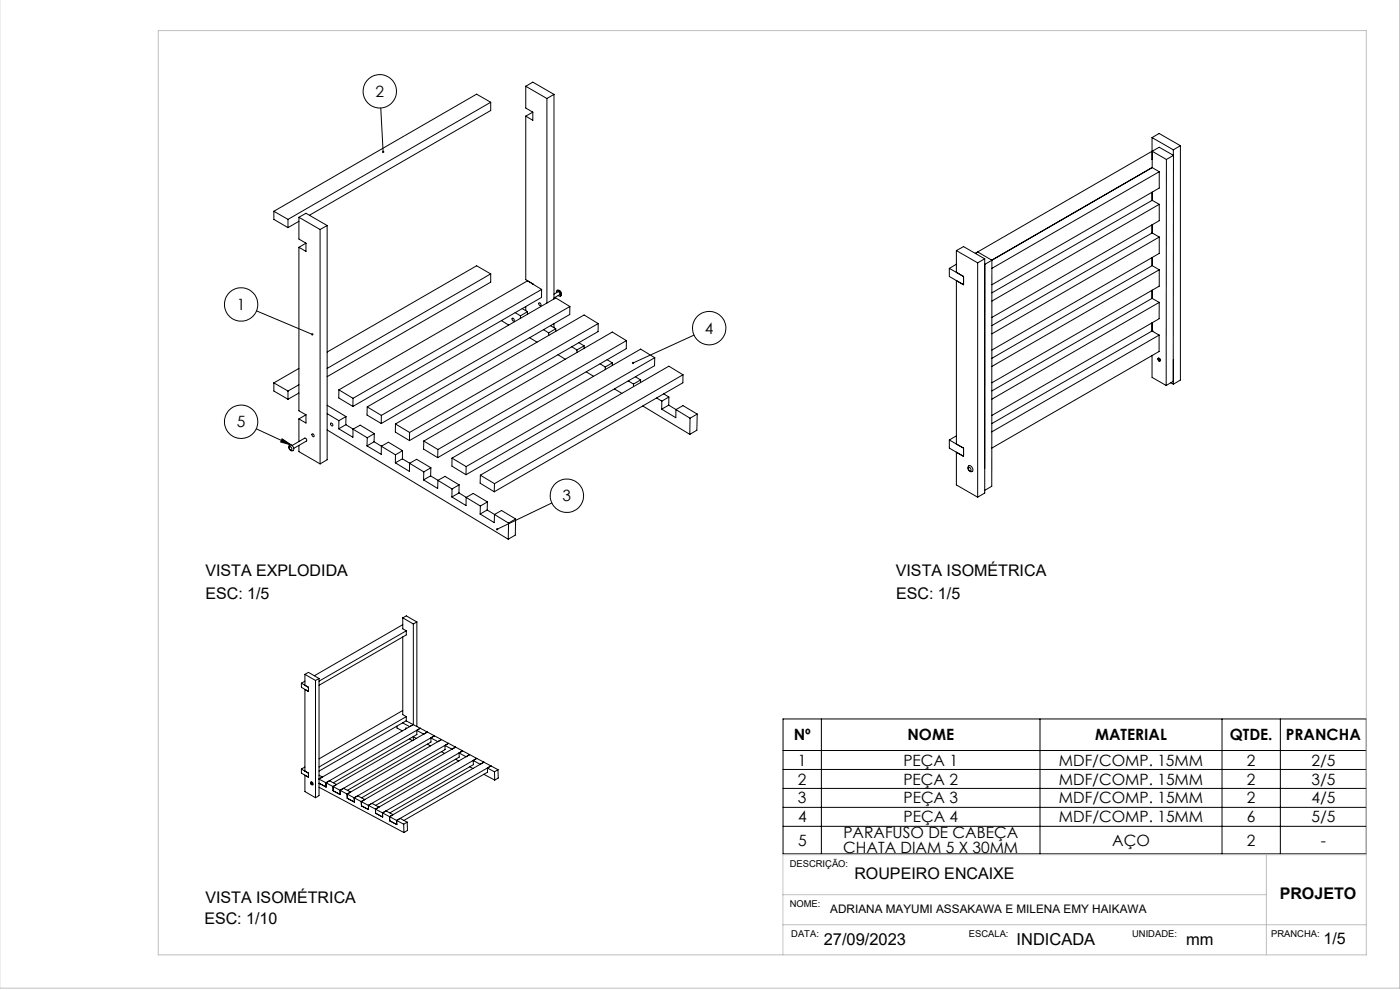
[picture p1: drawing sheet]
<svg xmlns="http://www.w3.org/2000/svg" width="420mm" height="297mm" viewBox="0 0 420 297" stroke-linecap="round" stroke-linejoin="round" font-family="sans-serif">
<g fill="none" stroke="#000" stroke-width=".3">
<path d="M114.2 32.4l.7 13.1M147.2 30.7v2.4l-54.4 31.4M147.2 30.7l-60.8 35.1M147.2 30.7l-4.2-2.5-60.8 35.1M157.7 25.9l2.1-1.3 6.4 3.7M157.7 25.9l6.4 3.6M157.7 34.8v49l2.1 1.3M157.7 25.9v6.5l2.1 1.2M159.8 33.6v2.5l-2.1-1.3M159.8 33.6l-2.1 1.2M164.1 29.5v61.3M166.2 28.3l-2.1 1.2"/>
<path d="M166.2 28.3v61.3M345.6 41.2l.1 6.6M345.6 57.6v2.4M345.6 45.3l-53 30.6M345.6 41.2l2.1-1.2 6.4 3.7M345.6 41.2l6.4 3.7M345.7 50.2l-48.1 27.8M345.7 45.3l2.1-1.2 4.2 2.5-2.1 1.2M345.7 45.3l4.2 2.5M345.7 45.3v4.9M345.7 57.6v2.4M345.7 50.2l2.1 1.3"/>
<path d="M345.7 50.2l-48.2 27.8M347.8 51.5l-50.2 28.9M347.8 51.5v4.9l-50.2 28.9M349.9 47.8l-.1 67.7M352 44.9v70.2M354.1 43.7l-2.1 1.2M354.1 43.7v70.2l-2.1 1.2M82.2 63.3v2.5l4.2 2.4M82.2 63.3l4.2 2.5M86.4 65.8v2.4M89.7 66.3l-3.3 1.9M89.7 74.1v49l2.1 1.2"/>
<path d="M89.7 65.1v6.5l2.1 1.3M89.7 65.1l6.3 3.7M89.7 65.1l2.1-1.2 6.3 3.7M91.8 72.9v2.4l-2.1-1.2M91.8 72.9l-2.1 1.2M96 68.8v70.2M98.1 67.6l-2.1 1.2M98.1 67.6v70.2l-2.1 1.2M286.9 79.2l-2.1 1.2M286.9 75.1v6.5M286.9 75.1l6.4 3.7M286.9 75.1l2.2-1.2 6.3 3.7"/>
<path d="M292.6 75.9l.7-.4 4.3 2.5M293.3 78.8v70.2M295.4 79.2h.1M295.4 77.6v70.2l-2.1 1.2M295.4 77.6l-2.1 1.2M297.6 78l-2.1 1.2M297.6 78l-.1 67.7-2.1 1.3M345.6 67.4v2.4M345.6 77.2v2.4M345.7 60l-48.1 27.8M345.7 79.6l-48.1 27.8M345.7 69.8l-48.1 27.8"/>
<path d="M345.7 79.6l2.1 1.3M345.7 67.4v2.4M345.7 77.2v2.4M345.7 69.8l2.1 1.2M345.7 60l2.1 1.2M347.8 61.2l-50.2 29M347.8 61.2v4.9l-50.2 29M347.8 71l-50.2 29M347.8 71v4.9l-50.2 29M76.9 93.2l16.8 7M147.2 82.1v2.5l-49.1 28.3M147.2 82.1l-4.2-2.4-44.9 25.8"/>
<path d="M147.2 82.1l-49.1 28.3M150.4 96.1l2.2 1.3M153.6 95.4a.47 .47 0 0 1 .6 .2 .47 .47 0 0 1-.1 .6l-.4-.3zM154.6 93.7l1.5 .9M156.1 94.6v.8M156.7 92.5l1.6 .9M157.7 91.9v1.2M158.3 93.4l-2.2 1.2M158.3 93.4l-.1 .8M159.8 85.1h.1M161.7 90.7a.44 .44 0 0 1 .6 .3 .44 .44 0 0 1-.3 .6l-.4-.4zM162.5 86.7l-4.2-2.5-56.6 32.6"/>
<path d="M162.5 86.7l-56.6 32.7M162.5 86.7v2.4l-56.6 32.7M163.1 98.8l1.5 1M164.6 99.8v.7M165.2 97.6l1.5 .9M166.2 88.2l1.2-.7a.58 .58 0 0 1 .5 .8l-1.7 1M166.2 97v1.2M166.7 98.5l-2.1 1.3M166.7 98.5v.8M167 87.7a.53 .53 0 0 1 .3-.8 .53 .53 0 0 1 .7 .4 .74 .74 0 0 1 .4 .8 .74 .74 0 0 1-.6 .7l-.3-.2M167.1 87a1.03 1.03 0 0 1 1.2 .5 1.03 1.03 0 0 1-.2 1.3M171 91.9l-4.3-2.6-56.5 32.7"/>
<path d="M171 91.9l-56.6 32.6M171 91.9l-.1 2.4-56.5 32.6M179.5 97l-4.3-2.6-56.6 32.7M179.5 97l-56.6 32.6M179.5 97l-.1 2.4-56.6 32.6M284.8 80.4l4.3 2.5v2.4M284.8 80.4v2.5l4.3 2.4M289.1 85.3l-2.2-1.2v49l2.2 1.2M345.6 99.2h.1M345.6 99.2l-48.1 27.8M345.6 89.4l-48 27.8M345.6 87v2.4"/>
<path d="M345.6 96.8v2.4M345.6 99.2l2.1 1.2M345.6 89.4l2.2 1.2M345.7 87l-.1 2.4M347.8 80.9l-50.2 28.9M347.8 80.9v4.9l-50.2 28.9M347.8 90.6l-50.2 29M347.8 90.6l-.1 4.9-50.2 29M82.2 114.8v2.4l4.2 2.5M82.2 114.8l4.2 2.4M86.4 117.2v2.5M89.7 110.4l-7.5 4.4"/>
<path d="M89.7 115.3l-3.3 1.9M89.7 117.8l-3.3 1.9M101.7 116.8l4.2 2.6M101.7 116.8l-.1 2.5 4.3 2.5M105.9 119.4v2.4M158.9 101.2l2.2 1.3M167.4 106.3l2.2 1.4M171.5 103.9l1.6 1M173.1 104.9v.8M173.6 102.7l1.6 .9M175.2 103.6l-2.1 1.3M175.2 103.6v.8"/>
<path d="M175.9 111.4l2.2 1.4M180 109l1.6 1M181.6 110v.8M182.1 107.8l1.6 1M183.7 108.8l-2.1 1.2M183.7 108.8v.7M184.3 116.6l2.2 1.3M187.9 102.1l-4.2-2.6-56.6 32.7M187.9 102.1l-56.5 32.6M187.9 102.1v2.4l-56.6 32.7M188.5 114.2l1.5 .9M190 115.1v.8"/>
<path d="M190.6 112.9l1.6 1M192.2 113.9l-2.2 1.2M192.2 113.9v.7M196.4 107.2l-4.2-2.6-56.6 32.7M196.4 107.2l-56.6 32.6M196.4 107.2v2.4l-56.6 32.7M197 119.3l1.5 .9M199.1 118l1.6 1M200.7 119l-2.2 1.2M200.7 119l-.1 2.4M204.9 112.3l-4.2-2.6-56.6 32.7M204.9 112.3l-56.6 32.7"/>
<path d="M204.9 112.3v2.4l-56.6 32.7M208.2 100.4l-18.3 8.4M345.6 106.6v6.5l4.2 2.4M347.5 107.3a.44 .44 0 0 1 .5 .3 .44 .44 0 0 1-.3 .6l-.3-.5zM347.5 107.3a.44 .44 0 0 1 .6 .3 .44 .44 0 0 1-.4 .6l-.3-.5zM347.7 100.4l-50.2 29M347.7 100.4v4.9l-50.2 29M351.3 114.7l.7 .4M352 114.3l-2.2 1.2M76.9 128.5l10.5 4.9M84.6 131.5l2.8 1.9-3.2-.9zM86.8 133.5a.99 .99 0 0 1 1.1 .4 .99 .99 0 0 1-.1 1.2 1.09 1.09 0 0 1-1-1.6z"/>
<path d="M86.9 133.8a.6 .6 0 0 1 .6 .4 .6 .6 0 0 1-.2 .7 .72 .72 0 0 1-.4-1.1zM87.6 133.5l3.8-2.2a.58 .58 0 0 1 .5 .9l-3.8 2.2M89.7 125.6v6.7M89.7 133.5v1.9l6.3 3.6M91.8 124.3v2.5l-2.1-1.2M91.8 124.3l-2.1 1.3M93.6 130.1a.42 .42 0 0 1 .6 .2 .42 .42 0 0 1-.3 .6zM98.1 128.9l54.4 32.7M98.1 124l3.6 2.1M98.1 121.5l5.7 3.3M99.2 126.9a.46 .46 0 0 1 .6 .2 .46 .46 0 0 1-.2 .6l-.4-.4zM101.6 128.5l4.3 2.6v-2.5"/>
<path d="M101.7 126.1l-.1 2.4M103.8 127.3l2.2 1.3M103.8 127.3l-2.2 1.2M103.8 124.8l-2.1 1.3M103.8 124.8v2.5M105.9 128.6l4.3 2.6M105.9 128.6l2.2-1.2 4.2 2.6M110.1 133.6l4.3 2.6v-2.5M110.2 122l4.2 2.5M110.2 122l-.1 2.4 4.3 2.5M110.2 131.2l-.1 2.4M112.2 132.4l2.2 1.3"/>
<path d="M112.2 132.4l-2.1 1.2M112.3 130l-2.1 1.2M112.3 130l-.1 2.4M114.4 124.5v2.4M114.4 133.7l4.2 2.6M114.4 133.7l2.1-1.2 4.3 2.6M118.6 138.7l4.2 2.6 .1-2.5 2.1-1.1 4.3 2.5M118.6 127.1l4.3 2.5M118.6 127.1v2.4l4.2 2.5M118.6 136.3v2.4M120.7 137.5l6.4 3.9M120.7 137.5l-2.1 1.2"/>
<path d="M120.8 135.1l-2.2 1.2M120.8 135.1l-.1 2.4M122.9 129.6l-.1 2.4M127.1 132.2l4.3 2.5M127.1 132.2v2.4l4.2 2.6M131.4 134.7l-.1 2.5M135.6 137.3l4.2 2.5M135.6 137.3v2.4l4.2 2.6M139.8 139.8v2.5M192.8 121.7l14.1 8.5M198.5 122.6l4.2 2.6 .1-2.4M198.5 120.2v2.4"/>
<path d="M200.6 121.4l-2.1 1.2M200.6 121.4l2.2 1.4M202.8 122.8l2.1-1.2 4.3 2.5M202.8 122.8l4.2 2.5M207 125.3l-.1 4.9M209.2 124.1l-2.2 1.2M209.2 124.1l-.1 4.8-2.2 1.3M284.8 131.9v2.4l4.3 2.5M284.8 131.9l4.3 2.4M286.9 130.6l-2.1 1.3M289.1 134.3v2.5M289.1 136.8l-2.2-1.3v9.8l6.4 3.7"/>
<path d="M290.5 139.7a.98 .98 0 0 1 1.2 .5 .98 .98 0 0 1-.2 1.2 1.09 1.09 0 0 1-1-1.7zM127.1 143.8l4.2 2.6 .1-2.4M127.1 141.4v2.4M129.2 142.6l2.2 1.4M129.2 142.6l-2.1 1.2M129.3 140.2l-2.2 1.2M129.3 140.2l-.1 2.4M131.4 144l2.1-1.2 4.2 2.5M131.4 144l4.2 2.5M135.6 148.9l4.2 2.6v-2.4M135.6 146.5v2.4M137.7 147.7l2.2 1.4"/>
<path d="M137.7 147.7l-2.1 1.2M137.7 145.3l-2.1 1.2M137.7 145.3v2.4M139.8 149.1l4.3 2.6M139.8 149.1l2.2-1.2 4.2 2.5M144 154.1l4.3 2.5v-2.4M144.1 142.4l4.2 2.6M144.1 142.4l-.1 2.4 4.3 2.6M144.1 151.7l-.1 2.4M146.2 152.9l-2.2 1.2M146.2 152.9l2.2 1.3M146.2 150.4l-2.1 1.3"/>
<path d="M146.2 150.4v2.5M148.3 145v2.4M148.3 154.2l2.2-1.2 4.2 2.5M148.3 154.2l4.3 2.6M152.6 156.8l-.1 4.8M154.7 155.5l-2.1 1.3M154.7 155.5l-.1 4.9-2.1 1.2M165.6 150.7l-16.4 7.9M290.6 140a.62 .62 0 0 1 .6 .4 .62 .62 0 0 1-.2 .7 .71 .71 0 0 1-.4-1.1zM120.8 187.2l-26.5 15.3M120.8 190.9v23.3l1.1 .6M120.8 185.2v3.3l1.1 .6"/>
<path d="M120.8 185.2l3.2 1.8M120.8 185.2l1.1-.6 3.2 1.8M121.9 189.1v1.2l-26.2 15.1M121.9 189.1l-26.2 15M124 187v30.2M125.1 186.4l-1.1 .6M125.1 186.4v31.3M90.4 204.7l2.1 1.3M90.4 204.7v1.3l2.1 1.2M91.5 204.1l-1.1 .6M91.5 202.1v3.3l1 .6M91.5 202.1l3.2 1.8"/>
<path d="M91.5 202.1l1-.6 3.2 1.8M92.5 206v1.2M92.5 207.2l-1-.6v24.5M94.7 203.9v35.2M95.7 203.3l-1 .6M95.7 203.3v35.1l-1 .7M119.1 217.6v.6l1.6 .8M120.8 216.6l2.1 1.2 1.1-.6M120.8 212.9l-25.1 14.5M121.7 218.4h.1M121.7 218.2l.3 .1zM121.8 216l2.2 1.2"/>
<path d="M121.9 214.8v1.2l-26.2 15.1M121.9 214.8l-26.2 15.1M124 217.2l-28.3 16.3M124 217.2l2.1 1.1M125 218.9l.1 1.2-25.1 14.5M125 218.9l2.1 1.1 1.1-.6-28.3 16.3M126.1 218.3l-28.3 16.3M126.1 218.3l8.4 4.5M126.1 218.3l-1.1 .6M234.9 215.5h175v40.4h-175zM246.4 215.5v40.4M312 215.5v40.4"/>
<path d="M366.6 215.5v40.4M384.1 215.5v40.4M90.4 230.5l2.1 1.2v1.2M90.4 230.5v1.2l2.1 1.2M91.5 229.9l-1.1 .6M92.5 232.9l-1-.6v4.9l3.2 1.9M93.3 234.4a.45 .45 0 0 1 .6 .3 .45 .45 0 0 1-.3 .5l-.4-.4zM93.3 234.6l.3 .1v.4l-.3-.2zM95.7 233.5l2.1 1.1M95.7 235.9l25.5 13.6M95.7 232.3l1 .6-1 .6M97.8 234.6l10.6 5.6"/>
<path d="M97.8 234.6v1.3l-2.1-1.2M97.8 234.6l1-.6 2.2 1.1-1.1 .6M99.9 235.7v1.3l2.2 1.1-.1-1.2M102 236.9l1.1-.6 2.1 1.1-1.1 .6M104.1 238l.1 1.3 2.1 1.1v-1.3M106.3 239.1l1-.6 2.2 1.1-1.1 .6M122.8 221.4l1 .6M124.9 221.3l-.9-.5v1M128.2 223l1 .6M129.3 221.2l2.1 1.1 1-.7-28.3 16.4M129.3 221.2l1-.7-28.3 16.4M129.3 221.2v1.2l-25.1 14.5"/>
<path d="M132.4 225.3l1 .5M133.5 223.4v1.2l-25 14.5M133.5 223.4l2.1 1.1 1.1-.6-28.3 16.3M134.5 222.8l8.5 4.5M134.5 222.8l-28.2 16.3M134.5 222.8l-1 .6M136.7 227.5l1 .6M137.7 225.7l2.1 1.1 1.1-.6-28.3 16.3M137.7 225.7l1.1-.7-28.3 16.4M137.7 225.7l.1 1.2-25.1 14.5M140.9 229.8l1 .5M142 227.9v1.3l-25.1 14.4"/>
<path d="M142 227.9l2.1 1.2 1.1-.7M143 227.3l-28.2 16.3M143 227.3l-1 .6M143 227.3l2.2 1.1M145.1 232.1l3.3 1.7M145.2 228.4l4.2 2.3M145.2 228.4l-28.3 16.4M146.2 230.2l1.1-.7-28.3 16.4M146.2 230.2l.1 1.2-25.1 14.5M146.2 230.2l2.1 1.1M148.3 231.3l.1 2.5M149.4 230.7l-1.1 .6"/>
<path d="M149.4 230.7l.1 2.5-1.1 .6M234.9 224.9h175M234.9 230.6h175M234.9 236.3h175M108.4 240.2v1.3l2.2 1.1-.1-1.2M108.4 240.2l2.1 1.2M110.5 241.4l10.6 5.6M110.5 241.4l1.1-.6 2.1 1.1-1.1 .6M112.6 242.5l.1 1.2 2.1 1.2v-1.3M114.8 243.6l1-.6 2.1 1.2-1 .6M116.9 244.8v1.2l2.1 1.1v-1.2M119 245.9l1.1-.6 2.1 1.1"/>
<path d="M121.1 247l.1 2.5M122.2 246.4l-1.1 .6M122.2 246.4v2.5l-1 .6M234.9 242h175M234.9 247.6h175"/>
<circle cx="113.9" cy="27.4" r="5"/>
<circle cx="72.3" cy="91.2" r="5"/>
<circle cx="212.8" cy="98.3" r="5"/>
<circle cx="72.3" cy="126.4" r="5"/>
<circle cx="170.1" cy="148.6" r="5"/>
</g>
<path d="M419.9 -.1v296.3h-420M47.5 9.2h362.4v277h-362.4zM379.9 256.1v30.1M409.9 256.1h-175v30.1M234.9 277.1h175M234.9 268.1h145" fill="none" stroke="#c0c0c0" stroke-width=".3"/>
<path d="M93.5 100l-.1 .4 .4 .1 .2-.2-.3-.1 .3 .1v-.3zM114.7 45.3v.4l.3 .2-.1-.4 .2 .3 .2-.4zM84.6 131.5l2.8 1.9-3.2-.9zM149 158.3l-.2 .5 .4-.2-.4 .2a.35 .35 0 0 0 .5 .1 .35 .35 0 0 0 .2-.4 .35 .35 0 0 0-.5-.2zM189.6 108.6v.3l.3-.1-.3 .1a.34 .34 0 0 0 .5 .2 .34 .34 0 0 0 0-.5 .34 .34 0 0 0-.5 0z" fill="#000"/>
<g font-size="4.9">
<text x="247.1" y="283.2">27/09/2023</text>
<text x="305" y="283.2">INDICADA</text>
<text x="355.9" y="283.2">mm</text>
</g>
<g font-size="4.8">
<text x="61.6" y="172.7">VISTA EXPLODIDA</text>
<text x="268.8" y="172.7">VISTA ISOMÉTRICA</text>
<text x="61.6" y="179.7">ESC: 1/5</text>
<text x="268.8" y="179.7">ESC: 1/5</text>
<text x="256.3" y="263.6">ROUPEIRO ENCAIXE</text>
<text x="383.9" y="269.5">PROJETO</text>
<text x="61.6" y="270.7">VISTA ISOMÉTRICA</text>
<text x="61.3" y="277">ESC: 1/10</text>
<text x="397.1" y="283">1/5</text>
</g>
<g font-size="4.7">
<text x="112.7" y="29.1">2</text>
<text x="71.1" y="92.9">1</text>
<text x="211.5" y="100">4</text>
<text x="71.1" y="128.1">5</text>
<text x="168.8" y="150.3">3</text>
<text x="238.1" y="221.9">Nº</text>
<text x="272.2" y="221.9">NOME</text>
<text x="328.5" y="221.9">MATERIAL</text>
<text x="368.9" y="221.9">QTDE.</text>
<text x="385.8" y="221.9">PRANCHA</text>
<text x="239.4" y="229.4">1</text>
<text x="271" y="229.4">PEÇA 1</text>
<text x="317.7" y="229.4">MDF/COMP. 15MM</text>
<text x="374.1" y="229.4">2</text>
<text x="393.4" y="229.4">2/5</text>
<text x="239.4" y="235.1">2</text>
<text x="271" y="235.1">PEÇA 2</text>
<text x="317.7" y="235.1">MDF/COMP. 15MM</text>
<text x="374.1" y="235.1">2</text>
<text x="393.4" y="235.1">3/5</text>
<text x="239.4" y="240.8">3</text>
<text x="271" y="240.8">PEÇA 3</text>
<text x="317.7" y="240.8">MDF/COMP. 15MM</text>
<text x="374.1" y="240.8">2</text>
<text x="393.4" y="240.8">4/5</text>
<text x="239.4" y="246.5">4</text>
<text x="253" y="251.2">PARAFUSO DE CABEÇA</text>
<text x="271" y="246.5">PEÇA 4</text>
<text x="317.7" y="246.5">MDF/COMP. 15MM</text>
<text x="374.1" y="246.5">6</text>
<text x="393.4" y="246.5">5/5</text>
<text x="239.4" y="253.4">5</text>
<text x="253" y="255.7">CHATA DIAM 5 X 30MM</text>
<text x="333.7" y="253.4">AÇO</text>
<text x="374.1" y="253.4">2</text>
<text x="396.3" y="253.4">-</text>
</g>
<text font-size="3.5" x="249.1" y="273.7">ADRIANA MAYUMI ASSAKAWA E MILENA EMY HAIKAWA</text>
<g font-size="2.8">
<text x="236.9" y="259.8">DESCRIÇÃO:</text>
<text x="236.9" y="272">NOME:</text>
<text x="237.4" y="280.8">DATA:</text>
<text x="290.7" y="280.8">ESCALA:</text>
<text x="339.6" y="280.8">UNIDADE:</text>
<text x="381.3" y="280.8">PRANCHA:</text>
</g>
</svg>
